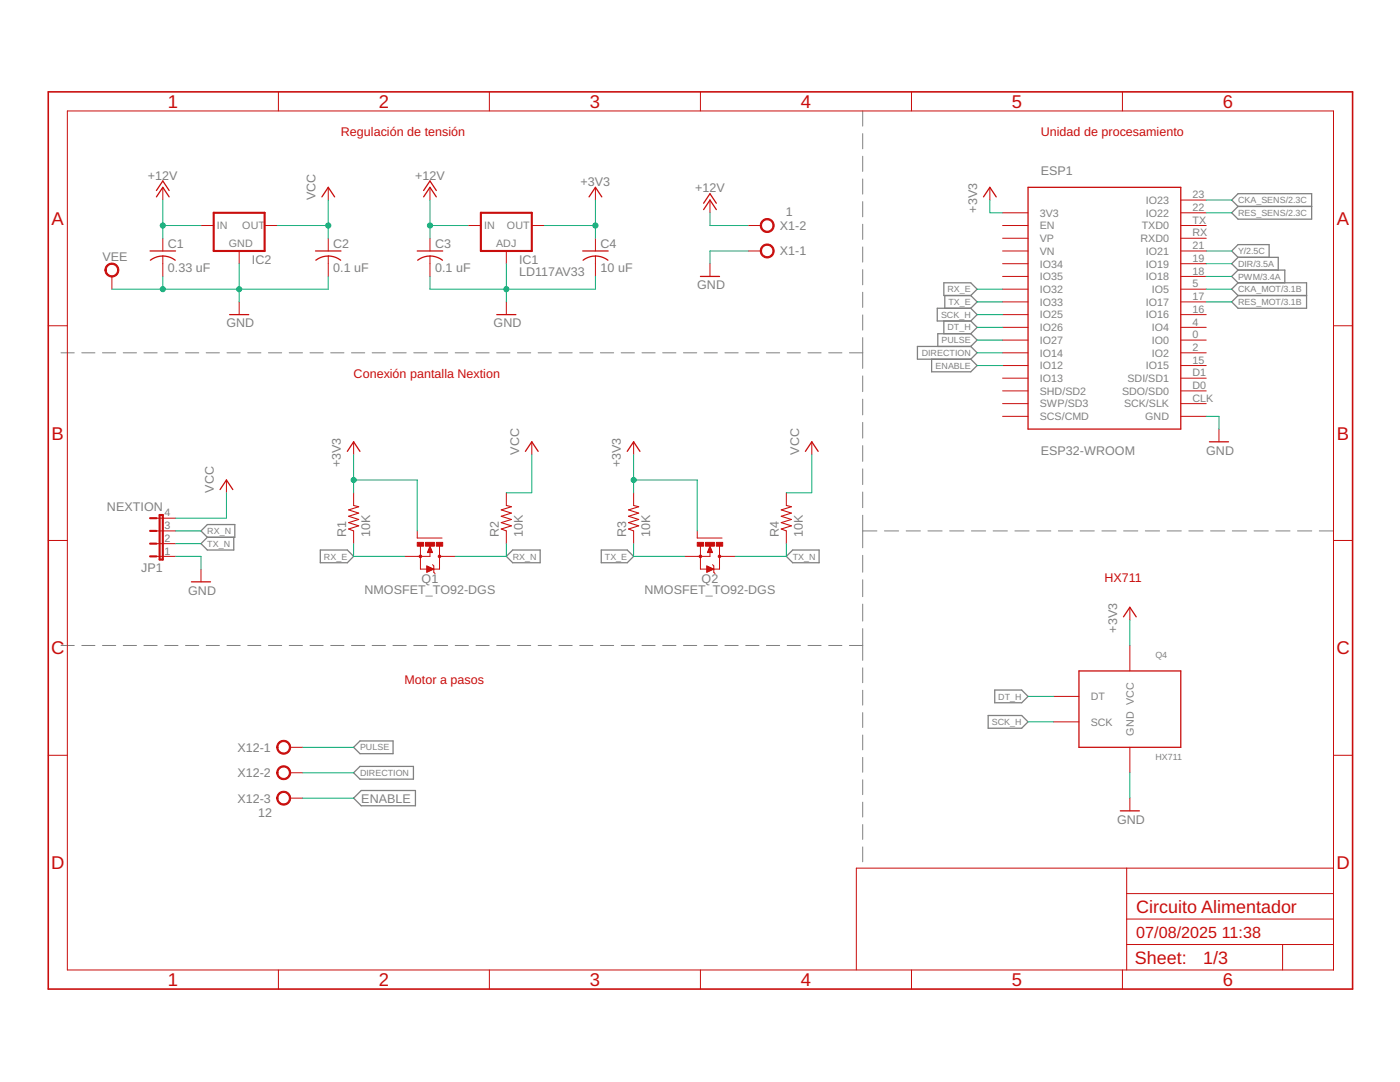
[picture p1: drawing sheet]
<svg xmlns="http://www.w3.org/2000/svg" width="279mm" height="216mm" viewBox="0 0 279 216" stroke-linecap="round" stroke-linejoin="round" font-family="sans-serif">
<g fill="none" stroke="#808080" stroke-width=".2">
<path d="M172.2 22.1v3.1M172.2 26.7v3M172.2 31.2v3M172.2 35.7v3M172.2 40.2v3.1M172.2 44.7v3.1M172.2 49.3v3M172.2 53.8v3M172.2 58.3v3M12.2 70.4h2.6M16.3 70.4h2.6M20.4 70.4h2.7"/>
<path d="M24.6 70.4h2.6M28.7 70.4h2.7M32.9 70.4h2.6M37 70.4h2.7M41.1 70.4h2.7M45.3 70.4h2.6M49.4 70.4h2.7M53.6 70.4h2.6M57.7 70.4h2.7M61.9 70.4h2.6M66 70.4h2.6M70.1 70.4h2.7"/>
<path d="M74.3 70.4h2.6M78.4 70.4h2.7M82.6 70.4h2.6M86.7 70.4h2.6M90.8 70.4h2.7M95 70.4h2.6M99.1 70.4h2.7M103.3 70.4h2.6M107.4 70.4h2.6M111.5 70.4h2.7M115.7 70.4h2.6M119.8 70.4h2.7"/>
<path d="M124 70.4h2.6M128.1 70.4h2.6M132.2 70.4h2.7M136.4 70.4h2.6M140.5 70.4h2.7M144.7 70.4h2.6M148.8 70.4h2.7M153 70.4h2.6M157.1 70.4h2.6M161.2 70.4h2.7M165.4 70.4h2.6M169.5 70.4h2.7"/>
<path d="M172.2 62.8v3.1M172.2 67.4v6.1M172.2 75v3.1M172.2 79.7v3.1M172.2 84.3v3.1M172.2 88.9v3.2M172.2 93.6v3.1M172.2 98.2v3.1M172.2 102.8v6.5M172.2 110.8v3.4M172.2 115.7v3.4M172.2 105.9h2.8"/>
<path d="M176.5 105.9h2.8M180.8 105.9h2.9M185.2 105.9h2.8M189.5 105.9h2.9M193.9 105.9h2.8M198.2 105.9h2.8M202.5 105.9h2.9M206.9 105.9h2.8M211.2 105.9h2.9M215.6 105.9h2.8M219.9 105.9h2.8M224.2 105.9h2.9"/>
<path d="M228.6 105.9h2.8M232.9 105.9h2.9M237.3 105.9h2.8M241.6 105.9h2.8M245.9 105.9h2.9M250.3 105.9h2.8M254.6 105.9h2.9M259 105.9h2.8M263.3 105.9h2.8M12.2 128.8h2.6M16.3 128.8h2.6M20.4 128.8h2.7"/>
<path d="M24.6 128.8h2.6M28.7 128.8h2.7M32.9 128.8h2.6M37 128.8h2.7M41.1 128.8h2.7M45.3 128.8h2.6M49.4 128.8h2.7M53.6 128.8h2.6M57.7 128.8h2.7M61.9 128.8h2.6M66 128.8h2.6M70.1 128.8h2.7"/>
<path d="M74.3 128.8h2.6M78.4 128.8h2.7M82.6 128.8h2.6M86.7 128.8h2.6M90.8 128.8h2.7M95 128.8h2.6M99.1 128.8h2.7M103.3 128.8h2.6M107.4 128.8h2.6M111.5 128.8h2.7M115.7 128.8h2.6M119.8 128.8h2.7"/>
<path d="M124 128.8h2.6M128.1 128.8h2.6M132.2 128.8h2.7M136.4 128.8h2.6M140.5 128.8h2.7M144.7 128.8h2.6M148.8 128.8h2.7M153 128.8h2.6M157.1 128.8h2.6M161.2 128.8h2.7M165.4 128.8h2.6M169.5 128.8h2.7"/>
<path d="M172.2 120.5v3.4M172.2 125.4v6.4M172.2 133.3v2.9M172.2 137.7v3M172.2 142.2v3M172.2 146.7v2.9M172.2 151.1v3M172.2 155.6v3M172.2 160.1v2.9M172.2 164.5v3M172.2 169v3"/>
</g>
<g fill="none" stroke="#808080" stroke-width=".25">
<path d="M245.8 39.9l1.3-1.2h14.7v5h-14.7l-1.3-1.2 1.3-1.3zM188.4 56.4h5.3l1.3 1.3-1.3 1.3h-5.3zM188.6 59v2.5M193.7 59l1.3 1.2-1.3 1.3M247.1 51.4l-1.3-1.3 1.3-1.3h6.2v2.6M247.1 51.4h8v2.5M247.1 41.2h14.7M247.1 53.9l-1.3 1.3 1.3 1.2M247.1 53.9h9.3v2.5M247.1 56.4h13.7v5.1h-13.7l-1.3-1.3 1.3-1.2M247.1 51.4l-1.3 1.2 1.3 1.3M247.1 59h13.7"/>
<path d="M247.1 56.4l-1.3 1.3 1.3 1.3M185.9 71.7v2.5h7.8l1.3-1.3-1.3-1.2M188.4 64.1v2.5M193.7 61.5h-6.7v2.6h6.7M193.7 64.1l1.3 1.2-1.3 1.3M193.7 66.6h-6.5v2.5M193.7 61.5l1.3 1.3-1.3 1.3M193.7 66.6l1.3 1.3-1.3 1.2M193.7 69.1h-10.6v2.6h10.6M193.7 69.1l1.3 1.3-1.3 1.3M40.1 105.9l1.3-1.2h5.5v2.5h-5.5zM41.4 107.2l-1.3 1.3 1.3 1.2h5.3v-2.5"/>
<path d="M63.9 109.7h5.4l1.3 1.3-1.3 1.3h-5.4zM101 111l1.3-1.3h5.5v2.6h-5.5zM120 109.7h5.2l1.2 1.3-1.2 1.3h-5.2zM156.9 111l1.3-1.3h5.3v2.6h-5.3zM198.5 137.7h5.4l1.3 1.3-1.3 1.2h-5.4zM71.8 147.8h6.6v2.6h-6.6l-1.2-1.3zM71.8 152.9h10.7v2.6h-10.7l-1.2-1.3zM72.1 157.7h10.8v3.1h-10.8l-1.5-1.5zM197.2 142.8h6.7l1.3 1.2-1.3 1.3h-6.7z"/>
</g>
<path d="M42.7 42.5h10.1v7.6h-10.1zM96 42.5h10.1v7.6h-10.1zM30 105.9h1.2M30 108.5h1.2M30 111h1.2M30 103.4h1.2M31.9 102.8h.6v8.9h-.6z" fill="none" stroke="#c90d0c" stroke-width=".42"/>
<g fill="none" stroke="#c90d0c" stroke-width=".2">
<path d="M55.6 18.3v3.8M97.7 18.3v3.8M139.8 18.3v3.8M181.9 18.3v3.8M224 18.3v3.8M13.4 22.1h252.7v171.4h-252.7zM32.5 37.4v2.5M65.5 37.4v2.5M85.8 37.4v2.5M118.8 37.4v2.5M141.7 39.9v2.6M197.5 37.4v2.5"/>
<path d="M235.6 39.9h5.1M22.3 55.2v2.5M32.5 47.5v2.6M32.5 51.1v4.1M40.1 45h2.6M47.7 50.1v2.5M52.8 45h2.6M65.5 47.5v2.6M65.5 51.1v4.1M85.8 47.5v2.6M85.8 51.1v4.1M93.4 45h2.6"/>
<path d="M101 50.1v2.5M106.1 45h2.6M118.8 47.5v2.6M118.8 51.1v4.1M141.7 52.6v2.6M149.3 45h2.5M149.3 50.1h2.5M200.1 45h5.1M200.1 42.5h5.1M200.1 47.5h5.1M200.1 50.1h5.1M200.1 52.6h5.1"/>
<path d="M200.1 55.2h5.1M200.1 57.7h5.1M235.6 45h5.1M235.6 42.5h5.1M235.6 47.5h5.1M235.6 50.1h5.1M235.6 52.6h5.1M235.6 55.2h5.1M235.6 57.7h5.1M9.6 65h3.8M47.7 60.2v2.6M101 60.2v2.6"/>
<path d="M200.1 60.2h5.1M200.1 62.8h5.1M200.1 65.3h5.1M200.1 67.9h5.1M200.1 70.4h5.1M200.1 72.9h5.1M200.1 75.5h5.1M200.1 78h5.1M235.6 60.2h5.1M235.6 62.8h5.1M235.6 65.3h5.1M235.6 67.9h5.1"/>
<path d="M235.6 70.4h5.1M235.6 72.9h5.1M235.6 75.5h5.1M235.6 78h5.1M266.1 65h3.8M45.2 95.8v2.5M70.6 88.2v2.5M70.6 98.3v2.6M101 98.3v2.6M106.1 88.2v2.5M126.4 88.2v2.5M126.4 98.3v2.6"/>
<path d="M156.9 98.3v2.6M162 88.2v2.5M200.1 83.1h5.1M200.1 80.5h5.1M235.6 83.1h5.1M235.6 80.5h5.1M243.3 85.6v2.6M9.6 107.8h3.8M31.2 105.9h3.8M31.2 108.5h3.8M31.2 111h3.8M31.2 103.4h3.8"/>
<path d="M40.1 113.6v2.5M70.6 105.9v2.6M83.3 105.9v1.5h4.9M83.9 109v4.6h3.8v-4.6M85.2 112.9l1.4 .7-1.4 .6zM85.3 113.1l1.1 .5-1.1 .5zM85.3 114h.1M85.3 113.9h.4M85.3 113.8h.6M85.3 113.6h.9M85.3 113.4h.8M85.3 113.3h.5"/>
<path d="M85.3 113.2h.2M85.3 113.1h.1M85.5 110h.6M85.5 109.9h.6M85.6 109.8h.5M85.6 109.7h.4M85.7 109.6h.3M85.7 109.4h.2M85.8 109.3h.1M85.8 110.1v.9h-5.1M85.8 109l.5 1.3h-1zM85.8 109.2l.4 1h-.8z"/>
<path d="M86.3 112.7l.3 .2v1.3l.2 .2M87.7 111h3.2M101 105.9v2.6M126.4 105.9v2.6M139.1 105.9v1.5h5M139.8 109v4.6h3.8v-4.6M141.1 112.9l1.4 .7-1.4 .6zM141.1 114h.2M141.1 113.9h.4M141.1 113.8h.7M141.1 113.6h1M141.1 113.4h.8"/>
<path d="M141.1 113.3h.6M141.1 113.2h.3M141.1 113.1l1.2 .5-1.2 .5zM141.1 113.1h.1M141.4 110h.6M141.4 109.9h.6M141.5 109.8h.4M141.5 109.7h.4M141.5 109.6h.3M141.6 109.4h.2M141.6 109.3h.1M141.7 110.1v.9h-5.1"/>
<path d="M141.7 109l.5 1.3h-1zM141.7 109.2l.4 1h-.8zM142.2 112.7l.3 .2v1.3l.2 .2M143.6 111h3.2M156.9 105.9v2.6M266.1 107.8h3.8M210.2 139h5.1M225.5 121.2v2.5M225.5 128.8v5.1M9.6 150.7h3.8M57.9 149.1h2.5M57.9 154.2h2.5"/>
<path d="M57.9 159.3h2.5M210.2 144h5.1M225.5 149.1v5.1M225.5 159.3v2.5M266.1 150.7h3.8M224.9 173.2v20.3M224.9 178.3h41.2M266.1 173.2h-95.2v20.3M55.6 193.5v3.9M97.7 193.5v3.9M139.8 193.5v3.9M181.9 193.5v3.9"/>
<path d="M224 193.5v3.9M224.9 188.5h41.2M224.9 183.4h41.2M256 188.5v5"/>
</g>
<g fill="none" stroke="#c90d0c" stroke-width=".25">
<path d="M31.2 39.3l1.3-1.9 1.3 1.9M31.2 38l1.3-1.9 1.3 1.9M64.2 39.3l1.3-1.9 1.3 1.9M84.5 39.3l1.3-1.9 1.3 1.9M84.5 38l1.3-1.9 1.3 1.9M117.6 39.3l1.2-1.9 1.3 1.9M196.3 39.3l1.2-1.9 1.3 1.9M205.2 37.4h30.4v48.2h-30.4zM30 50.1h5M30 51.9a4 4 0 0 1 5 0M63 50.1h5.1M63 51.9a4 4 0 0 1 5 0"/>
<path d="M83.3 50.1h5M83.4 51.9a4 4 0 0 1 4.9 0M116.3 50.1h5.1M116.4 51.9a4 4 0 0 1 4.9 0M139.8 55.2h3.8M140.4 41.8l1.3-1.9 1.3 1.9M140.4 40.6l1.3-1.9 1.3 1.9M45.8 62.8h3.8M99.1 62.8h3.9M43.9 97.7l1.3-1.9 1.3 1.9M69.3 90.1l1.3-1.9 1.2 1.9M104.9 90.1l1.2-1.9 1.3 1.9"/>
<path d="M125.2 90.1l1.2-1.9 1.3 1.9M160.7 90.1l1.3-1.9 1.3 1.9M241.4 88.2h3.8M38.2 116.1h3.8M215.3 133.9h20.3v15.2h-20.3zM224.2 123.1l1.3-1.9 1.3 1.9M223.6 161.8h3.8"/>
</g>
<g fill="#c90d0c" stroke="#c90d0c" stroke-width=".2">
<path d="M21.3 52.9a1.39 1.39 0 0 1 2.2 .3 1.39 1.39 0 0 1-.8 2 1.39 1.39 0 0 1-1.8-1.3h.3a1.14 1.14 0 0 1 1.6-1.1 1.14 1.14 0 0 1 .3 1.9 1.14 1.14 0 0 1-1.9-.5v-.3h-.3z" fill-rule="evenodd"/>
<path d="M152.1 49.1a1.39 1.39 0 0 1 2.2 .3 1.39 1.39 0 0 1-.8 2 1.39 1.39 0 0 1-1.8-1.3h.3a1.14 1.14 0 0 1 1.6-1.1 1.14 1.14 0 0 1 .3 1.9 1.14 1.14 0 0 1-1.9-.5v-.3h-.3z" fill-rule="evenodd"/>
<path d="M152.1 44a1.39 1.39 0 0 1 2.2 .3 1.39 1.39 0 0 1-.8 2 1.39 1.39 0 0 1-1.8-1.3h.3a1.14 1.14 0 0 1 1.6-1.1 1.14 1.14 0 0 1 .3 1.9 1.14 1.14 0 0 1-1.9-.5v-.3h-.3z" fill-rule="evenodd"/>
<path d="M55.6 148.1a1.4 1.4 0 0 1 2.2 .3 1.4 1.4 0 0 1-.8 2 1.4 1.4 0 0 1-1.8-1.3h.3a1.14 1.14 0 0 1 1.7-.9 1.14 1.14 0 0 1 .1 1.9 1.14 1.14 0 0 1-1.8-.7v-.3h-.3z" fill-rule="evenodd"/>
<path d="M55.6 153.2a1.4 1.4 0 0 1 2.2 .3 1.4 1.4 0 0 1-.8 2 1.4 1.4 0 0 1-1.8-1.3h.3a1.14 1.14 0 0 1 1.7-1 1.14 1.14 0 0 1 .1 2 1.14 1.14 0 0 1-1.8-.7v-.3h-.3z" fill-rule="evenodd"/>
<path d="M55.6 158.3a1.4 1.4 0 0 1 2.2 .2 1.4 1.4 0 0 1-.8 2.1 1.4 1.4 0 0 1-1.8-1.3h.3a1.14 1.14 0 0 1 1.7-1 1.14 1.14 0 0 1 .1 1.9 1.14 1.14 0 0 1-1.8-.6v-.3h-.3z" fill-rule="evenodd"/>
<circle cx="83.9" cy="111" r=".25"/>
<circle cx="87.7" cy="111" r=".25"/>
<circle cx="139.8" cy="111" r=".25"/>
<circle cx="143.6" cy="111" r=".25"/>
</g>
<path d="M9.6 18.3h260.3v179.1h-260.3z" fill="none" stroke="#c90d0c" stroke-width=".32"/>
<g fill="#c90d0c" stroke="#c90d0c" stroke-width=".2">
<path d="M83.3 108.2h1.2v.8h-1.2z"/>
<path d="M87.1 108.2h1.2v.8h-1.2z"/>
<path d="M84.9 108.2h1.8v.8h-1.8z"/>
<path d="M139.1 108.2h1.3v.8h-1.3z"/>
<path d="M143 108.2h1.2v.8h-1.2z"/>
<path d="M140.8 108.2h1.8v.8h-1.8z"/>
</g>
<path d="M70.6 100.9l1 .2-2 .6 2 .7-2 .6 2 .7-2 .6 2 .6-2 .7 1 .3M101 100.9l1.1 .2-2.1 .6 2.1 .7-2.1 .6 2.1 .7-2.1 .6 2.1 .6-2.1 .7 1 .3M126.4 100.9l1.1 .2-2.1 .6 2.1 .7-2.1 .6 2.1 .7-2.1 .6 2.1 .6-2.1 .7 1 .3M156.9 100.9l1 .2-2 .6 2 .7-2 .6 2 .7-2 .6 2 .6-2 .7 1 .3" fill="none" stroke="#c90d0c" stroke-width=".21"/>
<g fill="none" stroke="#0dab76" stroke-width=".2">
<path d="M32.5 39.9v7.6M65.5 39.9v7.6M85.8 39.9v7.6M118.8 39.9v7.6M197.5 39.9v2.6h2.6M240.7 39.9h5.1M32.5 55.2v2.5M32.5 45h7.6M47.7 52.6v7.6M55.4 45h10.1M65.5 55.2v2.5h-43.2M85.8 45h7.6"/>
<path d="M85.8 55.2v2.5h33v-2.5M101 52.6v7.6M108.7 45h10.1M141.7 42.5v2.5h7.6M149.3 50.1h-7.6v2.5M195 57.7h5.1M240.7 57.7h5.1M240.7 50.1h5.1M240.7 42.5h5.1M240.7 55.2h5.1M240.7 52.6h5.1M195 60.2h5.1"/>
<path d="M195 65.3h5.1M195 62.8h5.1M195 67.9h5.1M195 70.4h5.1M195 72.9h5.1M240.7 60.2h5.1M45.2 98.3v5.1h-10.2M70.6 90.7v7.6M70.6 95.8h12.7v10.1M106.1 90.7v7.6h-5.1M126.4 95.8h12.7v10.1M126.4 90.7v7.6"/>
<path d="M162 90.7v7.6h-5.1M240.7 83.1h2.6v2.5M35 111h5.1v2.6M35 105.9h5.1M35 108.5h5.1M70.6 108.5v2.5h10.1M101 108.5v2.5h-10.1M126.4 108.5v2.5h10.2M156.9 108.5v2.5h-10.1M205.2 139h5M225.5 123.7v5.1M60.4 149.1h10.2"/>
<path d="M60.4 154.2h10.2M60.4 159.3h10.2M205.2 144h5M225.5 154.2v5.1"/>
</g>
<g fill="#0dab76" stroke="#0dab76" stroke-width=".2">
<circle cx="32.5" cy="45" r=".51"/>
<circle cx="85.8" cy="45" r=".51"/>
<circle cx="101" cy="57.7" r=".51"/>
<circle cx="47.7" cy="57.7" r=".51"/>
<circle cx="32.5" cy="57.7" r=".51"/>
<circle cx="70.6" cy="95.8" r=".51"/>
<circle cx="126.4" cy="95.8" r=".51"/>
<circle cx="118.8" cy="45" r=".51"/>
<circle cx="65.5" cy="45" r=".51"/>
</g>
<g font-size="3.7" fill="#c90d0c">
<text x="33.5" y="21.5">1</text>
<text x="75.6" y="21.5">2</text>
<text x="117.7" y="21.5">3</text>
<text x="159.8" y="21.5">4</text>
<text x="201.9" y="21.5">5</text>
<text x="244.1" y="21.5">6</text>
<text x="10.3" y="44.9">A</text>
<text x="266.8" y="44.9">A</text>
<text x="10.3" y="87.7">B</text>
<text x="266.8" y="87.7">B</text>
<text x="10.2" y="130.6">C</text>
<text x="266.7" y="130.6">C</text>
<text x="10.2" y="173.4">D</text>
<text x="266.7" y="173.4">D</text>
<text x="33.5" y="196.7">1</text>
<text x="75.6" y="196.7">2</text>
<text x="117.7" y="196.7">3</text>
<text x="159.8" y="196.7">4</text>
<text x="201.9" y="196.7">5</text>
<text x="244.1" y="196.7">6</text>
</g>
<g font-size="3.6" fill="#c90d0c">
<text x="226.8" y="182.1">Circuito Alimentador</text>
<text x="226.5" y="192.4">Sheet:</text>
<text x="240.1" y="192.3">1/3</text>
</g>
<g font-size="3.2" fill="#c90d0c">
<text x="226.8" y="187.2">07/08/2025</text>
<text x="243.8" y="187.2">11:38</text>
</g>
<g font-size="2.5" fill="#c90d0c">
<text x="68" y="27.2">Regulación de tensión</text>
<text x="207.7" y="27.2">Unidad de procesamiento</text>
<text x="70.6" y="75.5">Conexión pantalla Nextion</text>
<text x="220.4" y="116.1">HX711</text>
<text x="80.7" y="136.4">Motor a pasos</text>
</g>
<g font-size="2.5" fill="#808080">
<text x="29.5" y="35.9">+12V</text>
<text x="82.9" y="35.9">+12V</text>
<text x="207.7" y="34.8">ESP1</text>
<text x="63" y="39.9" transform="rotate(-90 63 39.9)">VCC</text>
<text x="115.9" y="37.1">+3V3</text>
<text x="138.7" y="38.4">+12V</text>
<text x="155.7" y="45.9">X1-2</text>
<text x="156.8" y="43.1">1</text>
<text x="195" y="42.5" transform="rotate(-90 195 42.5)">+3V3</text>
<text x="20.4" y="52">VEE</text>
<text x="33.5" y="49.4">C1</text>
<text x="50.3" y="52.6">IC2</text>
<text x="66.5" y="49.4">C2</text>
<text x="86.8" y="49.4">C3</text>
<text x="103.6" y="52.6">IC1</text>
<text x="119.8" y="49.4">C4</text>
<text x="155.7" y="51">X1-1</text>
<text x="33.5" y="54.3">0.33 uF</text>
<text x="66.5" y="54.3">0.1 uF</text>
<text x="86.8" y="54.3">0.1 uF</text>
<text x="103.6" y="55.2">LD117AV33</text>
<text x="119.8" y="54.3">10 uF</text>
<text x="139.1" y="57.7">GND</text>
<text x="45.2" y="65.3">GND</text>
<text x="98.5" y="65.3">GND</text>
<text x="68" y="93.2" transform="rotate(-90 68 93.2)">+3V3</text>
<text x="103.6" y="90.7" transform="rotate(-90 103.6 90.7)">VCC</text>
<text x="123.9" y="93.2" transform="rotate(-90 123.9 93.2)">+3V3</text>
<text x="159.5" y="90.7" transform="rotate(-90 159.5 90.7)">VCC</text>
<text x="207.7" y="90.7">ESP32-WROOM</text>
<text x="240.7" y="90.7">GND</text>
<text x="42.6" y="98.3" transform="rotate(-90 42.6 98.3)">VCC</text>
<text x="21.4" y="102">NEXTION</text>
<text x="69.1" y="107.2" transform="rotate(-90 69.1 107.2)">R1</text>
<text x="73.9" y="107.2" transform="rotate(-90 73.9 107.2)">10K</text>
<text x="99.6" y="107.2" transform="rotate(-90 99.6 107.2)">R2</text>
<text x="104.4" y="107.2" transform="rotate(-90 104.4 107.2)">10K</text>
<text x="125" y="107.2" transform="rotate(-90 125 107.2)">R3</text>
<text x="129.8" y="107.2" transform="rotate(-90 129.8 107.2)">10K</text>
<text x="155.4" y="107.2" transform="rotate(-90 155.4 107.2)">R4</text>
<text x="160.2" y="107.2" transform="rotate(-90 160.2 107.2)">10K</text>
<text x="28.2" y="114.1">JP1</text>
<text x="37.6" y="118.6">GND</text>
<text x="72.8" y="118.5">NMOSFET_TO92-DGS</text>
<text x="84.1" y="116.4">Q1</text>
<text x="128.6" y="118.5">NMOSFET_TO92-DGS</text>
<text x="140" y="116.4">Q2</text>
<text x="223" y="126.3" transform="rotate(-90 223 126.3)">+3V3</text>
<text x="47.4" y="150">X12-1</text>
<text x="47.4" y="155.1">X12-2</text>
<text x="47.4" y="160.2">X12-3</text>
<text x="72.1" y="160.2">ENABLE</text>
<text x="51.5" y="162.9">12</text>
<text x="223" y="164.3">GND</text>
</g>
<g font-size="2.1" fill="#808080">
<text x="228.7" y="40.7">IO23</text>
<text x="238" y="39.6">23</text>
<text x="43.3" y="45.6">IN</text>
<text x="48.4" y="45.6">OUT</text>
<text x="96.6" y="45.6">IN</text>
<text x="101.2" y="45.6">OUT</text>
<text x="207.5" y="43.2">3V3</text>
<text x="207.5" y="45.8">EN</text>
<text x="227.9" y="45.8">TXD0</text>
<text x="228.7" y="43.2">IO22</text>
<text x="238" y="47.2">RX</text>
<text x="238" y="44.6">TX</text>
<text x="238" y="42.1">22</text>
<text x="45.7" y="49.3">GND</text>
<text x="99" y="49.3">ADJ</text>
<text x="207.5" y="48.3">VP</text>
<text x="207.5" y="50.8">VN</text>
<text x="207.5" y="53.4">IO34</text>
<text x="227.6" y="48.3">RXD0</text>
<text x="228.7" y="53.4">IO19</text>
<text x="228.7" y="50.8">IO21</text>
<text x="238" y="52.3">19</text>
<text x="238" y="49.7">21</text>
<text x="207.5" y="55.9">IO35</text>
<text x="207.5" y="58.5">IO32</text>
<text x="228.7" y="55.9">IO18</text>
<text x="229.9" y="58.5">IO5</text>
<text x="238" y="59.9">17</text>
<text x="238" y="57.3">5</text>
<text x="238" y="54.8">18</text>
<text x="207.5" y="61">IO33</text>
<text x="207.5" y="63.5">IO25</text>
<text x="228.7" y="63.5">IO16</text>
<text x="228.7" y="61">IO17</text>
<text x="238" y="65">4</text>
<text x="238" y="62.4">16</text>
<text x="207.5" y="66.1">IO26</text>
<text x="207.5" y="68.6">IO27</text>
<text x="207.5" y="71.2">IO14</text>
<text x="229.9" y="71.2">IO2</text>
<text x="229.9" y="68.6">IO0</text>
<text x="229.9" y="66.1">IO4</text>
<text x="238" y="70">2</text>
<text x="238" y="67.5">0</text>
<text x="207.5" y="73.7">IO12</text>
<text x="207.5" y="76.2">IO13</text>
<text x="225" y="76.2">SDI/SD1</text>
<text x="228.7" y="73.7">IO15</text>
<text x="238" y="77.7">D0</text>
<text x="238" y="75.1">D1</text>
<text x="238" y="72.6">15</text>
<text x="207.5" y="78.8">SHD/SD2</text>
<text x="207.5" y="81.3">SWP/SD3</text>
<text x="207.5" y="83.8">SCS/CMD</text>
<text x="223.9" y="78.8">SDO/SD0</text>
<text x="224.3" y="81.3">SCK/SLK</text>
<text x="228.6" y="83.8">GND</text>
<text x="238" y="80.2">CLK</text>
<text x="32.8" y="105.6">3</text>
<text x="32.8" y="103">4</text>
<text x="32.8" y="110.7">1</text>
<text x="32.8" y="108.1">2</text>
<text x="217.7" y="139.7">DT</text>
<text x="217.7" y="144.8">SCK</text>
<text x="226.3" y="146.8" transform="rotate(-90 226.3 146.8)">GND VCC</text>
</g>
<g font-size="1.8" fill="#808080">
<text x="247.1" y="40.6">CKA_SENS/2.3C</text>
<text x="247.1" y="43.1">RES_SENS/2.3C</text>
<text x="247.1" y="50.7">Y/2.5C</text>
<text x="247.1" y="53.2">DIR/3.5A</text>
<text x="189.1" y="58.3">RX_E</text>
<text x="247.1" y="55.8">PWM/3.4A</text>
<text x="247.1" y="58.3">CKA_MOT/3.1B</text>
<text x="187.8" y="63.4">SCK_H</text>
<text x="189.1" y="65.9">DT_H</text>
<text x="189.3" y="60.9">TX_E</text>
<text x="247.1" y="60.9">RES_MOT/3.1B</text>
<text x="183.9" y="71">DIRECTION</text>
<text x="187.9" y="68.5">PULSE</text>
<text x="186.7" y="73.6">ENABLE</text>
<text x="41.4" y="106.6">RX_N</text>
<text x="41.4" y="109.1">TX_N</text>
<text x="64.7" y="111.7">RX_E</text>
<text x="102.3" y="111.7">RX_N</text>
<text x="120.7" y="111.7">TX_E</text>
<text x="158.2" y="111.7">TX_N</text>
<text x="230.6" y="131.3">Q4</text>
<text x="199.2" y="139.6">DT_H</text>
<text x="71.8" y="149.7">PULSE</text>
<text x="198" y="144.7">SCK_H</text>
<text x="71.8" y="154.8">DIRECTION</text>
<text x="230.6" y="151.6">HX711</text>
</g>
</svg>
